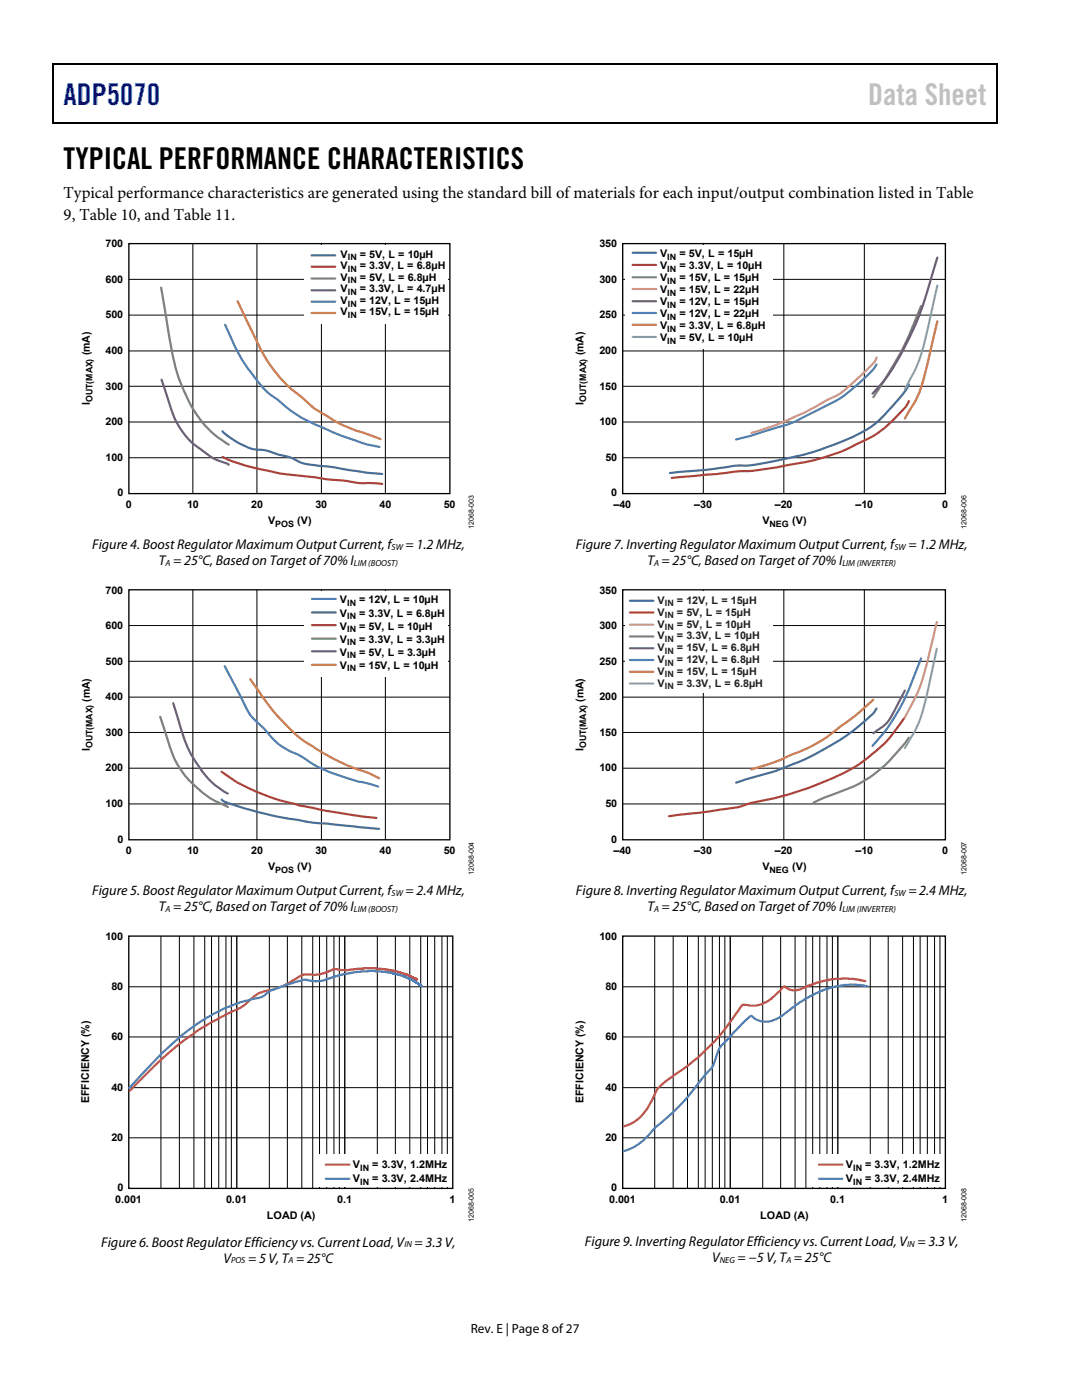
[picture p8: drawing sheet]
<svg xmlns="http://www.w3.org/2000/svg" width="216mm" height="279mm" viewBox="0 0 216 279" stroke-linecap="round" stroke-linejoin="round" font-family="sans-serif">
<path d="M10.5 12.7h.3v1h-.3zM198.8 12.7h.2v1h-.2zM198.8 12.7h.2v.3h-.2zM198.8 24.4h.2v.3h-.2z" fill="#000"/>
<path d="M10.5 12.8h188.3M10.7 13.7v11M198.9 13.7v11M10.5 24.5h188.3" fill="none" stroke="#000" stroke-width=".25"/>
<path d="M25.7 48.6h64.1v49.9h-64.1z" fill="none" stroke="#000" stroke-width=".26"/>
<path d="M25.7 55.8h64.1M38.5 48.6v49.9M51.3 48.6v49.9M64.1 48.6v49.9M76.9 48.6v49.9M25.7 77.1h64.1M25.7 70h64.1M25.7 62.9h64.1M25.7 91.4h64.1M25.7 84.2h64.1" fill="none" stroke="#000" stroke-width=".2"/>
<path d="M44.4 86.1a14.9 14.9 0 0 0 6.5 3.6 11.2 11.2 0 0 1 4.7 1.1 11.4 11.4 0 0 1 4.7 1.6l12.7 1.9 3.3 .3" fill="none" stroke="#416fa6" stroke-width=".44"/>
<path d="M44.4 91.2a51.7 51.7 0 0 0 15.7 3.8l5.3 .7 3.5 .2a22.5 22.5 0 0 0 6.1 .5l1.3 .2" fill="none" stroke="#a8423f" stroke-width=".44"/>
<path d="M32.2 57.4l1.5 9.1a39 39 0 0 0 4 13.6 20.1 20.1 0 0 0 7.9 8.7" fill="none" stroke="#86a44a" stroke-width=".44"/>
<path d="M32.2 75.8l.9 2.6a23.3 23.3 0 0 0 3.6 8.1 22.4 22.4 0 0 0 5.5 4.8l3.4 1.5" fill="none" stroke="#6e548e" stroke-width=".44"/>
<path d="M44.9 64.8a38.6 38.6 0 0 0 7.7 12.7l1.2 1.2 1.3 .9a29.3 29.3 0 0 0 10.3 6.2l2.2 .9a47.3 47.3 0 0 0 8.1 2.5" fill="none" stroke="#3d96ae" stroke-width=".44"/>
<path d="M47.4 60.1l1 2.2a68.4 68.4 0 0 0 6.2 11.5l3 3.4 3 2.4a25.3 25.3 0 0 0 5.9 4.2 34.4 34.4 0 0 0 7.7 3.2l1.7 .6" fill="none" stroke="#da8237" stroke-width=".44"/>
<path d="M60.7 48.9h28.7v15.7h-28.7z" fill="#fff"/>
<path d="M62.2 51h4.7" fill="none" stroke="#416fa6" stroke-width=".44"/>
<path d="M62.2 53.2h4.7" fill="none" stroke="#a8423f" stroke-width=".44"/>
<path d="M62.2 55.6h4.7" fill="none" stroke="#86a44a" stroke-width=".44"/>
<path d="M62.2 57.9h4.7" fill="none" stroke="#6e548e" stroke-width=".44"/>
<path d="M62.2 60.2h4.7" fill="none" stroke="#3d96ae" stroke-width=".44"/>
<path d="M62.2 62.5h4.7" fill="none" stroke="#da8237" stroke-width=".44"/>
<path d="M25.7 117.7h64.1v49.9h-64.1z" fill="none" stroke="#000" stroke-width=".26"/>
<path d="M38.5 117.7v49.9M51.3 117.7v49.9M64.1 117.7v49.9M76.9 117.7v49.9M25.7 139.1h64.1M25.7 132h64.1M25.7 124.8h64.1M25.7 153.3h64.1M25.7 146.2h64.1M25.7 160.4h64.1" fill="none" stroke="#000" stroke-width=".2"/>
<path d="M60.7 118h28.7v17.1h-28.7z" fill="#fff"/>
<path d="M62.3 119.5h4.7M44.8 132.9l3.2 6.1a13 13 0 0 0 4.2 6l.5 .4a13.6 13.6 0 0 0 7 5.3 35.4 35.4 0 0 0 13.9 5.7l1.9 .6" fill="none" stroke="#3d96ae" stroke-width=".44"/>
<path d="M62.3 122.2h4.7M44.2 159.6a15.1 15.1 0 0 0 4.1 1.6l5.6 1.4 4.3 .9a131.6 131.6 0 0 0 12.8 1.5l4.6 .4" fill="none" stroke="#416fa6" stroke-width=".44"/>
<path d="M62.3 124.8h4.7M44.2 154a38.2 38.2 0 0 0 15 6.6l6 1.2 6.9 1.1 3 .3" fill="none" stroke="#a8423f" stroke-width=".44"/>
<path d="M62.3 127.5h4.7M32 143l.9 2.8a25.9 25.9 0 0 0 3.4 8.1 20.5 20.5 0 0 0 9.2 7.2" fill="none" stroke="#86a44a" stroke-width=".44"/>
<path d="M62.3 130h4.7M34.6 140.3l.8 2.9a26.8 26.8 0 0 0 5.2 11 14.6 14.6 0 0 0 4.9 4.2" fill="none" stroke="#6e548e" stroke-width=".44"/>
<path d="M49.9 135.6a52.4 52.4 0 0 0 9.2 11.1l.9 .7a47.3 47.3 0 0 0 13.9 7l1.7 .9M62.3 132.7h4.7" fill="none" stroke="#da8237" stroke-width=".44"/>
<g fill="none" stroke="#000" stroke-width=".2">
<path d="M25.7 196.9h64.6M32.1 186.8v50.4M35.8 186.8v50.4M38.7 186.8v50.4M40.9 186.8v50.4M42.2 186.8v50.4M43.6 186.8v50.4M45.1 186.8v50.4M46.2 186.8v50.4M53.7 186.8v50.4M57.3 186.8v50.4M60.2 186.8v50.4"/>
<path d="M62.4 186.8v50.4M63.8 186.8v50.4M65.2 186.8v50.4M66.6 186.8v50.4M67.7 186.8v50.4M75.3 186.8v50.4M78.9 186.8v50.4M81.8 186.8v50.4M83.9 186.8v50.4M85.3 186.8v50.4M86.7 186.8v50.4M88.2 186.8v50.4"/>
<path d="M89.3 186.8v50.4M25.7 217.1h64.6M25.7 206.9h64.6M25.7 227.1h64.6"/>
</g>
<path d="M25.7 186.8h64.6v50.4h-64.6zM47.2 186.8v50.4M68.8 186.8v50.4" fill="none" stroke="#000" stroke-width=".27"/>
<path d="M62.9 230.4h27.1v6.4h-27.1z" fill="#fff"/>
<path d="M83.2 195.5l-1.6-.9-2.7-.7v-.1l-3.9-.6h-2.5l-3.4 .5-2.5-.3-2.8 1.1h-2.3a4.1 4.1 0 0 0-2.9 1.1l-2.4 1.3-2.2 .7a6.9 6.9 0 0 0-4.7 2.5 13.7 13.7 0 0 1-4.2 2.4l-1.2 .6a58.5 58.5 0 0 0-15.9 12.4l-2.1 2.2M65 232.4h4.7" fill="none" stroke="#c0504d" stroke-width=".44"/>
<path d="M84.2 196.8l-1-.6-.2-.2-.8-.5-.8-.2-.5-.4-.1 .1-.2-.2-2.5-.7-3.3-.3-2.8 .1-3.4 .5-4.6 1.4-1 .1-1-.2a3.3 3.3 0 0 0-2.5 .2l-4 1.2a7.6 7.6 0 0 0-3.1 1.8l-2.5 .6a34.7 34.7 0 0 0-15.8 9l-3.3 3.3-5 5.3M65 235.2h4.7" fill="none" stroke="#4f82bd" stroke-width=".44"/>
<path d="M124.3 48.6h64.3v49.9h-64.3z" fill="none" stroke="#000" stroke-width=".26"/>
<path d="M124.3 55.8h64.3M140.3 48.6v49.9M156.4 48.6v49.9M172.5 48.6v49.9M124.3 77.1h64.3M124.3 70h64.3M124.3 62.9h64.3M124.3 91.4h64.3M124.3 84.2h64.3" fill="none" stroke="#000" stroke-width=".2"/>
<path d="M124.7 48.9h29.4v20.6h-29.4z" fill="#fff"/>
<path d="M126.2 50.4h4.7M181.4 76.7a34.1 34.1 0 0 1-5.8 7 27.8 27.8 0 0 1-8.9 4.9 77 77 0 0 1-17.9 4.3 34.2 34.2 0 0 0-6.6 .7l-8.5 .8" fill="none" stroke="#416fa6" stroke-width=".44"/>
<path d="M126.2 52.9h4.7M181.4 80.1l-.1 .1a14.4 14.4 0 0 1-3.5 4 19.3 19.3 0 0 1-6.9 4.5 43 43 0 0 1-14.3 4.2 54.3 54.3 0 0 1-10.5 1.3l-12 1.2" fill="none" stroke="#a8423f" stroke-width=".44"/>
<path d="M126.2 55.3h4.7M183.8 61.1a75.6 75.6 0 0 1-9.5 18.2" fill="none" stroke="#86a44a" stroke-width=".44"/>
<path d="M187 51.4l-.3 1.1a76.4 76.4 0 0 1-5.8 16 35.5 35.5 0 0 1-6.8 10.1M126.2 60.1h4.7" fill="none" stroke="#6e548e" stroke-width=".44"/>
<path d="M126.2 62.5h4.7M174.9 72.7a28.8 28.8 0 0 1-6.2 6l-2.1 1.4-4.7 2.4a29.1 29.1 0 0 1-8.6 3.4l-3.6 1.1-2.8 .7" fill="none" stroke="#3d96ae" stroke-width=".44"/>
<path d="M126.2 64.8h4.7M187 64.1l-1.6 7a31.5 31.5 0 0 1-3.4 10.1l-1.4 2.3" fill="none" stroke="#da8237" stroke-width=".44"/>
<path d="M187 57l-1.6 7.3a35.9 35.9 0 0 1-4.1 12l-.7 1.4M126.2 67.2h4.7" fill="none" stroke="#8fa5cb" stroke-width=".44"/>
<path d="M126.2 57.7h4.7M174.9 71.3a7 7 0 0 1-2.4 3l-2.1 1.9a15 15 0 0 1-5.9 3.9 66.5 66.5 0 0 1-14.6 6.3" fill="none" stroke="#ce8f8e" stroke-width=".44"/>
<path d="M124.3 117.7h64.3v49.9h-64.3z" fill="none" stroke="#000" stroke-width=".26"/>
<path d="M140.3 117.7v49.9M156.4 117.7v49.9M172.5 117.7v49.9M124.3 139.1h64.3M124.3 132h64.3M124.3 124.8h64.3M124.3 153.3h64.3M124.3 146.2h64.3M124.3 160.4h64.3" fill="none" stroke="#000" stroke-width=".2"/>
<path d="M124.7 118h29.4v20.3h-29.4z" fill="#fff"/>
<path d="M125.7 119.9h4.7M174.9 141.4a20.7 20.7 0 0 1-4.7 4.5 56.9 56.9 0 0 1-21.2 9.6l-2.1 .7" fill="none" stroke="#416fa6" stroke-width=".44"/>
<path d="M125.7 122.2h4.7M180.4 143.4a32.2 32.2 0 0 1-17.1 13 71.8 71.8 0 0 1-14.1 4.1 21.4 21.4 0 0 1-6.1 1.2l-9.6 1.2" fill="none" stroke="#a8423f" stroke-width=".44"/>
<path d="M125.7 127h4.7M181.4 147.2a29.1 29.1 0 0 1-10.9 9.7l-6.4 2.5-1.8 .8" fill="none" stroke="#86a44a" stroke-width=".44"/>
<path d="M125.7 129.4h4.7M180.6 137.8l-.5 .8a36.3 36.3 0 0 1-3.2 5.8l-2.6 1.9" fill="none" stroke="#6e548e" stroke-width=".44"/>
<path d="M125.7 131.7h4.7M183.8 131.4l-.4 .9a49.3 49.3 0 0 1-6.5 13.3l-2.8 3.3" fill="none" stroke="#3d96ae" stroke-width=".44"/>
<path d="M125.7 134.1h4.7M174.3 139.6a57.9 57.9 0 0 1-7.6 6.2 29.6 29.6 0 0 1-9.3 5l-2 1-5.5 1.8" fill="none" stroke="#da8237" stroke-width=".44"/>
<path d="M125.7 136.4h4.7M186.9 129.5l-1.5 7.1a32.7 32.7 0 0 1-3.4 10.3l-1.4 2.4" fill="none" stroke="#8fa5cb" stroke-width=".44"/>
<path d="M125.7 124.7h4.7M186.9 124.1l-1.4 5.9a39.1 39.1 0 0 1-4.9 13.2" fill="none" stroke="#ce8f8e" stroke-width=".44"/>
<g fill="none" stroke="#000" stroke-width=".2">
<path d="M124.2 196.9h64.4M130.6 186.8v50.4M134.3 186.8v50.4M137.2 186.8v50.4M139.3 186.8v50.4M140.7 186.8v50.4M142.1 186.8v50.4M143.6 186.8v50.4M144.6 186.8v50.4M152.2 186.8v50.4M155.8 186.8v50.4M158.6 186.8v50.4"/>
<path d="M160.8 186.8v50.4M162.2 186.8v50.4M163.6 186.8v50.4M165 186.8v50.4M166.1 186.8v50.4M173.7 186.8v50.4M177.2 186.8v50.4M180.1 186.8v50.4M182.3 186.8v50.4M183.6 186.8v50.4M185 186.8v50.4M186.5 186.8v50.4"/>
<path d="M187.6 186.8v50.4M124.2 217.1h64.4M124.2 206.9h64.4M124.2 227.1h64.4"/>
</g>
<path d="M124.2 186.8h64.4v50.4h-64.4zM145.7 186.8v50.4M167.2 186.8v50.4" fill="none" stroke="#000" stroke-width=".27"/>
<path d="M161.3 230.4h27v6.4h-27z" fill="#fff"/>
<path d="M172.7 195.8l-3.4-.5h-2.8l-3.4 .8-3.6 1.4a2.79 2.79 0 0 1-3-.6l-2 1.9-1.2 1a5.7 5.7 0 0 1-4.8 .7 1.59 1.59 0 0 0-1.2 1.2l-1.4 2a46.1 46.1 0 0 1-12.9 11.9l-.5 .5a5.1 5.1 0 0 0-2.1 2.8 9.4 9.4 0 0 1-5.7 5.8l-.3 .1M163.4 232.4h4.7" fill="none" stroke="#c0504d" stroke-width=".44"/>
<path d="M173.1 196.9l-1.4-.3-2.3-.1-2.7 .4-1.6 .4-1.2 .4-3.3 1.7-1.9 1.2-2.2 1.7a5.1 5.1 0 0 1-5.7 1.1l-.7-.5a.47 .47 0 0 0-.7 .2l-1.4 1.3-2.7 2.9a6.9 6.9 0 0 0-2.6 4.3 7.1 7.1 0 0 1-2.2 3.1 49.5 49.5 0 0 1-10 10.6 11.9 11.9 0 0 1-6.1 4.4M163.4 235.2h4.7" fill="none" stroke="#4f82bd" stroke-width=".44"/>
<text font-size="6" fill="#00f" x="12.7" y="21">ADP5070</text>
<text font-size="6" fill="#c0c0c0" x="173.2" y="21">Data Sheet</text>
<text font-size="6" x="12.7" y="33.6">TYPICAL PERFORMANCE CHARACTERISTICS</text>
<g font-size="3.3">
<text x="12.7" y="39.5">Typical performance characteristics are generated using the standard bill of materials for each input/output combination listed in Table</text>
<text x="12.7" y="43.8">9, Table 10, and Table 11.</text>
</g>
<g font-size="2.8">
<text x="18.4" y="109.5">Figure 4. Boost Regulator Maximum Output Current, f</text>
<text x="31.7" y="112.7">T = 25°C, Based on Target of 70% I</text>
<text x="80.9" y="109.5">= 1.2 MHz,</text>
<text x="114.9" y="109.5">Figure 7. Inverting Regulator Maximum Output Current, f</text>
<text x="129.2" y="112.7">T = 25°C, Based on Target of 70% I</text>
<text x="181.3" y="109.5">= 1.2 MHz,</text>
<text x="18.4" y="178.6">Figure 5. Boost Regulator Maximum Output Current, f</text>
<text x="80.9" y="178.6">= 2.4 MHz,</text>
<text x="114.9" y="178.6">Figure 8. Inverting Regulator Maximum Output Current, f</text>
<text x="181.3" y="178.6">= 2.4 MHz,</text>
<text x="31.7" y="181.8">T = 25°C, Based on Target of 70% I</text>
<text x="129.2" y="181.8">T = 25°C, Based on Target of 70% I</text>
<text x="20.2" y="248.8">Figure 6. Boost Regulator Efficiency vs. Current Load, V = 3.3 V,</text>
<text x="44.6" y="252">V</text>
<text x="49.5" y="252">= 5 V, T = 25°C</text>
<text x="116.7" y="248.6">Figure 9. Inverting Regulator Efficiency vs. Current Load, V = 3.3 V,</text>
<text x="142.1" y="251.8">V</text>
<text x="147.2" y="251.8">= −5 V, T = 25°C</text>
</g>
<text font-size="2.6" x="93.9" y="266">Rev. E | Page 8 of 27</text>
<g font-size="2.2">
<text x="116.4" y="70.9" transform="rotate(-90 116.4 70.9)">(mA)</text>
<text x="116.4" y="80.8" transform="rotate(-90 116.4 80.8)">I</text>
<text x="116.4" y="140" transform="rotate(-90 116.4 140)">(mA)</text>
<text x="116.4" y="149.9" transform="rotate(-90 116.4 149.9)">I</text>
<text x="17.8" y="220.2" transform="rotate(-90 17.8 220.2)">EFFICIENCY (%)</text>
<text x="116.4" y="220.2" transform="rotate(-90 116.4 220.2)">EFFICIENCY (%)</text>
</g>
<g font-size="2.1">
<text x="21.1" y="49.4">700</text>
<text x="68" y="51.4">V</text>
<text x="68" y="53.7">V</text>
<text x="71.8" y="53.7">= 3.3V, L = 6.8µH</text>
<text x="71.8" y="51.4">= 5V, L = 10µH</text>
<text x="119.6" y="49.4">350</text>
<text x="131.7" y="51.3">V</text>
<text x="131.7" y="53.7">V</text>
<text x="135.6" y="51.3">= 5V, L = 15µH</text>
<text x="135.6" y="53.7">= 3.3V, L = 10µH</text>
<text x="21.1" y="56.4">600</text>
<text x="68" y="56">V</text>
<text x="68" y="58.4">V</text>
<text x="71.8" y="58.4">= 3.3V, L = 4.7µH</text>
<text x="71.8" y="56">= 5V, L = 6.8µH</text>
<text x="119.6" y="56.4">300</text>
<text x="131.7" y="56.1">V</text>
<text x="131.7" y="58.5">V</text>
<text x="135.6" y="56.1">= 15V, L = 15µH</text>
<text x="135.6" y="58.5">= 15V, L = 22µH</text>
<text x="21.1" y="63.6">500</text>
<text x="68" y="60.6">V</text>
<text x="68" y="62.9">V</text>
<text x="71.8" y="60.6">= 12V, L = 15µH</text>
<text x="71.8" y="62.9">= 15V, L = 15µH</text>
<text x="119.6" y="63.6">250</text>
<text x="131.7" y="60.9">V</text>
<text x="131.7" y="63.3">V</text>
<text x="131.7" y="65.7">V</text>
<text x="135.6" y="60.9">= 12V, L = 15µH</text>
<text x="135.6" y="63.3">= 12V, L = 22µH</text>
<text x="135.6" y="65.7">= 3.3V, L = 6.8µH</text>
<text x="17.9" y="70.9" transform="rotate(-90 17.9 70.9)">(mA)</text>
<text x="21.1" y="70.7">400</text>
<text x="119.6" y="70.7">200</text>
<text x="131.7" y="68.1">V</text>
<text x="135.6" y="68.1">= 5V, L = 10µH</text>
<text x="21.1" y="77.8">300</text>
<text x="119.6" y="77.8">150</text>
<text x="17.9" y="80.8" transform="rotate(-90 17.9 80.8)">I</text>
<text x="21.1" y="84.9">200</text>
<text x="119.6" y="84.9">100</text>
<text x="21.1" y="92">100</text>
<text x="120.8" y="92">50</text>
<text x="23.5" y="99.1">0</text>
<text x="25.1" y="101.3">0</text>
<text x="37.3" y="101.3">10</text>
<text x="50.1" y="101.3">20</text>
<text x="62.9" y="101.3">30</text>
<text x="75.7" y="101.3">40</text>
<text x="88.6" y="101.3">50</text>
<text x="122" y="99.1">0</text>
<text x="122.4" y="101.3">–40</text>
<text x="138.5" y="101.3">–30</text>
<text x="154.6" y="101.3">–20</text>
<text x="170.7" y="101.3">–10</text>
<text x="188" y="101.3">0</text>
<text x="53.5" y="104.6">V</text>
<text x="59.3" y="104.6">(V)</text>
<text x="152.1" y="104.6">V</text>
<text x="158.1" y="104.6">(V)</text>
<text x="21.1" y="118.4">700</text>
<text x="119.6" y="118.4">350</text>
<text x="21.1" y="125.5">600</text>
<text x="67.8" y="120.4">V</text>
<text x="67.8" y="123">V</text>
<text x="67.8" y="125.6">V</text>
<text x="71.7" y="120.4">= 12V, L = 10µH</text>
<text x="71.7" y="123">= 3.3V, L = 6.8µH</text>
<text x="71.7" y="125.6">= 5V, L = 10µH</text>
<text x="119.6" y="125.5">300</text>
<text x="67.8" y="128.3">V</text>
<text x="67.8" y="130.9">V</text>
<text x="71.7" y="128.3">= 3.3V, L = 3.3µH</text>
<text x="71.7" y="130.9">= 5V, L = 3.3µH</text>
<text x="21.1" y="132.7">500</text>
<text x="67.8" y="133.5">V</text>
<text x="71.7" y="133.5">= 15V, L = 10µH</text>
<text x="119.6" y="132.7">250</text>
<text x="17.9" y="140" transform="rotate(-90 17.9 140)">(mA)</text>
<text x="21.1" y="139.8">400</text>
<text x="119.6" y="139.8">200</text>
<text x="17.9" y="149.9" transform="rotate(-90 17.9 149.9)">I</text>
<text x="21.1" y="146.9">300</text>
<text x="119.6" y="146.9">150</text>
<text x="21.1" y="154">200</text>
<text x="119.6" y="154">100</text>
<text x="21.1" y="161.1">100</text>
<text x="120.8" y="161.1">50</text>
<text x="23.5" y="168.2">0</text>
<text x="25.1" y="170.4">0</text>
<text x="37.3" y="170.4">10</text>
<text x="50.1" y="170.4">20</text>
<text x="53.5" y="173.7">V</text>
<text x="59.3" y="173.7">(V)</text>
<text x="62.9" y="170.4">30</text>
<text x="75.7" y="170.4">40</text>
<text x="88.6" y="170.4">50</text>
<text x="122" y="168.2">0</text>
<text x="122.4" y="170.4">–40</text>
<text x="138.5" y="170.4">–30</text>
<text x="152.1" y="173.7">V</text>
<text x="154.6" y="170.4">–20</text>
<text x="158.1" y="173.7">(V)</text>
<text x="170.7" y="170.4">–10</text>
<text x="188" y="170.4">0</text>
<text x="21" y="187.6">100</text>
<text x="119.6" y="187.6">100</text>
<text x="22.2" y="197.6">80</text>
<text x="120.8" y="197.6">80</text>
<text x="22.2" y="207.6">60</text>
<text x="120.8" y="207.6">60</text>
<text x="22.2" y="217.7">40</text>
<text x="120.8" y="217.7">40</text>
<text x="22.2" y="227.7">20</text>
<text x="120.8" y="227.7">20</text>
<text x="70.4" y="233.1">V</text>
<text x="74.3" y="233.1">= 3.3V, 1.2MHz</text>
<text x="168.8" y="233.1">V</text>
<text x="172.6" y="233.1">= 3.3V, 1.2MHz</text>
<text x="23.4" y="237.8">0</text>
<text x="70.4" y="235.9">V</text>
<text x="74.3" y="235.9">= 3.3V, 2.4MHz</text>
<text x="122" y="237.8">0</text>
<text x="168.8" y="235.9">V</text>
<text x="172.6" y="235.9">= 3.3V, 2.4MHz</text>
<text x="23" y="240">0.001</text>
<text x="45.1" y="240">0.01</text>
<text x="53.2" y="243.4">LOAD (A)</text>
<text x="67.3" y="240">0.1</text>
<text x="89.7" y="240">1</text>
<text x="121.5" y="240">0.001</text>
<text x="143.6" y="240">0.01</text>
<text x="151.7" y="243.4">LOAD (A)</text>
<text x="165.7" y="240">0.1</text>
<text x="188" y="240">1</text>
</g>
<g font-size="2.1" fill="#231f20">
<text x="131.2" y="120.5">V</text>
<text x="131.2" y="122.9">V</text>
<text x="131.2" y="125.2">V</text>
<text x="135.1" y="122.9">= 5V, L = 15µH</text>
<text x="135.1" y="125.2">= 5V, L = 10µH</text>
<text x="135.1" y="120.5">= 12V, L = 15µH</text>
<text x="131.2" y="127.6">V</text>
<text x="131.2" y="130">V</text>
<text x="135.1" y="130">= 15V, L = 6.8µH</text>
<text x="135.1" y="127.6">= 3.3V, L = 10µH</text>
<text x="131.2" y="132.3">V</text>
<text x="131.2" y="134.7">V</text>
<text x="131.2" y="137">V</text>
<text x="135.1" y="132.3">= 12V, L = 6.8µH</text>
<text x="135.1" y="134.7">= 15V, L = 15µH</text>
<text x="135.1" y="137">= 3.3V, L = 6.8µH</text>
</g>
<g font-size="1.8">
<text x="18.5" y="80.2" transform="rotate(-90 18.5 80.2)">OUT(MAX)</text>
<text x="116.9" y="80.2" transform="rotate(-90 116.9 80.2)">OUT(MAX)</text>
<text x="33" y="112.9">A</text>
<text x="70.6" y="112.9">LIM (BOOST)</text>
<text x="78.1" y="109.7">SW</text>
<text x="130.5" y="112.9">A</text>
<text x="168.1" y="112.9">LIM (INVERTER)</text>
<text x="178.5" y="109.7">SW</text>
<text x="18.5" y="149.3" transform="rotate(-90 18.5 149.3)">OUT(MAX)</text>
<text x="116.9" y="149.3" transform="rotate(-90 116.9 149.3)">OUT(MAX)</text>
<text x="78.1" y="178.8">SW</text>
<text x="178.5" y="178.8">SW</text>
<text x="33" y="182">A</text>
<text x="70.6" y="182">LIM (BOOST)</text>
<text x="130.5" y="182">A</text>
<text x="168.1" y="182">LIM (INVERTER)</text>
<text x="71.8" y="233.6">IN</text>
<text x="170.2" y="233.6">IN</text>
<text x="71.8" y="236.4">IN</text>
<text x="170.2" y="236.4">IN</text>
<text x="80.7" y="249">IN</text>
<text x="143.6" y="252">NEG</text>
<text x="156.9" y="252">A</text>
<text x="181" y="248.8">IN</text>
<text x="46.1" y="252.1">POS</text>
<text x="57.6" y="252.1">A</text>
</g>
<g font-size="1.7">
<text x="69.4" y="52">IN</text>
<text x="133.1" y="51.8">IN</text>
<text x="69.4" y="54.3">IN</text>
<text x="69.4" y="56.6">IN</text>
<text x="69.4" y="58.9">IN</text>
<text x="133.1" y="54.2">IN</text>
<text x="133.1" y="56.6">IN</text>
<text x="133.1" y="59">IN</text>
<text x="69.4" y="61.2">IN</text>
<text x="69.4" y="63.5">IN</text>
<text x="133.1" y="61.4">IN</text>
<text x="133.1" y="63.8">IN</text>
<text x="133.1" y="68.6">IN</text>
<text x="133.1" y="66.2">IN</text>
<text x="54.9" y="105.2">POS</text>
<text x="153.6" y="105.2">NEG</text>
<text x="69.3" y="120.9">IN</text>
<text x="69.3" y="123.5">IN</text>
<text x="69.3" y="126.2">IN</text>
<text x="69.3" y="128.8">IN</text>
<text x="69.3" y="131.4">IN</text>
<text x="69.3" y="134">IN</text>
<text x="54.9" y="174.2">POS</text>
<text x="153.6" y="174.2">NEG</text>
</g>
<g font-size="1.7" fill="#231f20">
<text x="132.7" y="121">IN</text>
<text x="132.7" y="123.4">IN</text>
<text x="132.7" y="125.8">IN</text>
<text x="132.7" y="128.1">IN</text>
<text x="132.7" y="130.5">IN</text>
<text x="132.7" y="132.8">IN</text>
<text x="132.7" y="135.2">IN</text>
<text x="132.7" y="137.6">IN</text>
</g>
<g font-size="1.4">
<text x="94.5" y="105.6" transform="rotate(-90 94.5 105.6)">12068-003</text>
<text x="192.8" y="105.6" transform="rotate(-90 192.8 105.6)">12068-006</text>
<text x="94.5" y="174.6" transform="rotate(-90 94.5 174.6)">12068-004</text>
<text x="192.8" y="174.6" transform="rotate(-90 192.8 174.6)">12068-007</text>
<text x="94.6" y="243.8" transform="rotate(-90 94.6 243.8)">12068-005</text>
<text x="192.8" y="243.8" transform="rotate(-90 192.8 243.8)">12068-008</text>
</g>
</svg>
